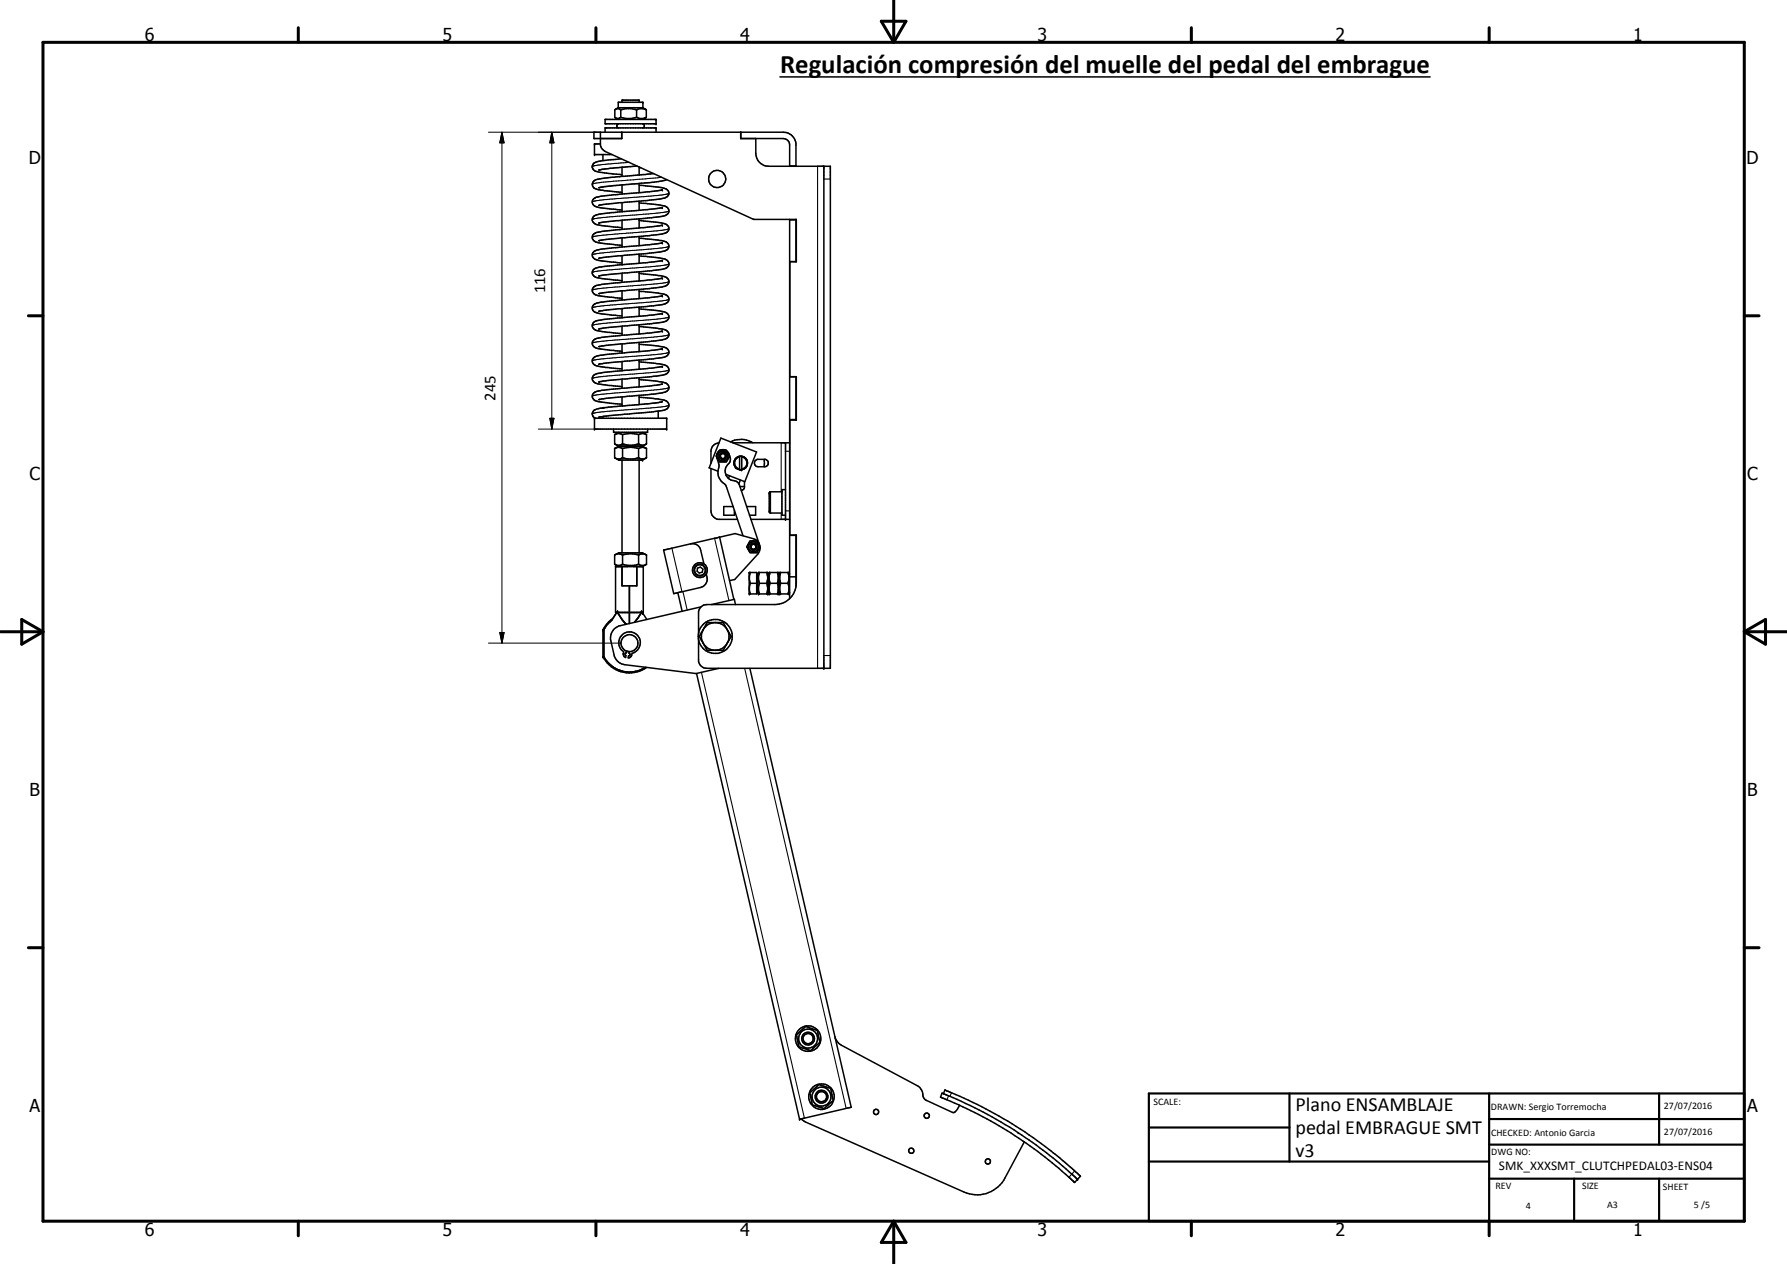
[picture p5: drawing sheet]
<svg xmlns="http://www.w3.org/2000/svg" width="420mm" height="297mm" viewBox="0 0 420 297" stroke-linecap="round" stroke-linejoin="round" font-family="sans-serif">
<g fill="none" stroke="#000" stroke-width=".35">
<path d="M183.4 18.1h152.8M141.2 31.1l.1 3.3 .3 .6 .7 .6 34.9 16h10v9.9h-1.5M141.2 33.8h-1.4v2.5h4.1M141.8 36.3v1.5M142.3 28.1h12v1h-12zM142.3 31.1v-1h12v1M144.8 27.7l.6 .4M145.4 29.1a.5 .5 0 0 0-.4 .5 .5 .5 0 0 0 .5 .5M145.4 25.3v-1.3h5.8v1.3M145.4 25.3h5.8M145.4 25.3l-.6 .4M146 25.8a.95 .95 0 0 0-1.4 0v1.8a.93 .93 0 0 0 1.4 0"/>
<path d="M146 25.8a5.7 5.7 0 0 1 3.7 0M146 27.6a5.7 5.7 0 0 0 3.7 0M146 25.8v1.8M146.1 37.3l-3.1 .3a6.3 6.3 0 0 0-3.5 .9l-.2 .3a1.13 1.13 0 0 0 1 1.5l6 .8M146.2 31.1v1.5h-6.6v-1.5h44.6a3 3 0 0 1 2.9 2.6v5.4M146.3 24v-.5h4v.5M146.3 39.3v2.1M149.7 25.8a2.26 2.26 0 0 1 2.3 0M149.7 27.6a2.26 2.26 0 0 0 2.3 0M149.7 25.8v1.8M149.8 39l-6.2 .5-2.8 .5M150.3 39.2v1.9"/>
<path d="M150.3 39.4h.4M151.2 25.3l.8 .5M151.2 29.1l.3 .5-.2 .4-.3 .1M152 27.6l-.8 .5M152 25.8v1.8M174.1 31.1v1.5h10.1l.8 .2a1.52 1.52 0 0 1 .7 1.3v5M177.7 32.6v3.5a3 3 0 0 0 3 3h14.5v118h-29a1.98 1.98 0 0 1-2-1.7v-5.2M185.7 39h1.4M193.7 39.1v118M146.3 43.5v2.1M146.3 47.6v2.2M146.3 51.7v2.2"/>
<path d="M146.3 55.9v2.1M150.3 43.1v2.2M150.3 47.3v2.1M150.3 51.4v2.2M150.3 55.6v2.1M150.3 59.7v2.2M150.3 43.6l5.1 .5a1.54 1.54 0 0 1 1.8 1.7 3.7 3.7 0 0 1-3.2 1.1l-8.7 .8-4.5 .6M150.3 47.7l3.8 .3a4.7 4.7 0 0 1 2.9 .9 1.23 1.23 0 0 1-1.1 1.9l-2.7 .4-8.4 .7-4 .5M150.3 51.8l4.8 .5a2.18 2.18 0 0 1 2.2 1.2 1.57 1.57 0 0 1-1.6 1.5l-14.9 1.6M150.3 56l5.1 .5a1.55 1.55 0 0 1 1.8 1.8l-.8 .7-1 .2-10.1 .9-4.5 .6M153.7 40.8l-12.9 1.3a1.28 1.28 0 0 0-1.3 .6 1.28 1.28 0 0 0 .1 1.5l1.7 .5 5 .5M155.6 48.8l-14.8 1.5a1.33 1.33 0 0 0-1.3 1.9 4.7 4.7 0 0 0 2.9 .9l3.9 .4"/>
<path d="M155.6 48.8h.1M155.7 57.1l-3.1 .4-11.5 1.1a2.23 2.23 0 0 0-1.8 1.1 1.64 1.64 0 0 0 1.8 1.6l5.2 .5M155.7 44.6l-3.1 .5-11.5 1a2 2 0 0 0-1.8 1.1 1.64 1.64 0 0 0 1.8 1.6l5.2 .6M155.7 52.9l-4 .6-5.4 .4a26.7 26.7 0 0 0-6.4 .9 1.19 1.19 0 0 0-.6 1.4 1.19 1.19 0 0 0 1.3 .8l5.7 .7M155.7 48.8h-.1M156.7 42.2l-2.8 .6-9.5 .8-3.6 .5M185.7 51.6v89.1M185.7 51.7h1.4M187.1 51.6v9.9M140.9 64.8v.1M146.3 60.1v2.1M146.3 64.2v2.1"/>
<path d="M146.3 68.4v2.1M146.3 72.5v2.2M146.3 76.7v2.1M150.3 63.9v2.1M150.3 68v2.1M150.3 72.2v2.1M150.3 76.3v2.2M150.3 60.1l4.8 .5a2.18 2.18 0 0 1 2.2 1.2 1.49 1.49 0 0 1-1.6 1.5l-14.9 1.6M150.3 64.3l4.8 .5a2.11 2.11 0 0 1 2.2 1.2 1.57 1.57 0 0 1-1.6 1.4l-14.9 1.6M150.3 68.5l4.5 .4a3.1 3.1 0 0 1 2.4 .9 1.38 1.38 0 0 1-1.5 1.8l-14.9 1.6M150.3 72.6l4.2 .4a3.2 3.2 0 0 1 2.7 1 1.38 1.38 0 0 1-1.5 1.7l-13.1 1.3-1.8 .3M150.3 76.8l4.8 .5a1.77 1.77 0 0 1 2.2 1.6 2.2 2.2 0 0 1-2.2 1.1l-14.3 1.4"/>
<path d="M155.6 69.6l-8.8 .9a26.4 26.4 0 0 0-6.9 .9 1.17 1.17 0 0 0-.5 1.4 1.17 1.17 0 0 0 1.2 .8l5.7 .7M155.6 61.3l-14.2 1.4a2.27 2.27 0 0 0-2.1 1.1 1.67 1.67 0 0 0 1.8 1.6l5.2 .6M155.6 73.7l-2.1 .3-11.7 1.1a2.63 2.63 0 0 0-2.5 1.2 1.67 1.67 0 0 0 1.8 1.6l5.2 .5M155.6 73.7h.1M155.6 61.3h.1M155.6 69.5v.1M155.7 77.8l-2.6 .4-12 1.2a1.7 1.7 0 0 0-1.8 1.5 2.19 2.19 0 0 0 2.1 1.1l4.9 .5M155.7 65.4l-2.6 .4-6.8 .5a26.7 26.7 0 0 0-6.4 1 1.19 1.19 0 0 0-.6 1.4 1.19 1.19 0 0 0 1.3 .8l5.7 .6M155.7 73.7h-.1M155.7 69.5l-.1 .1M155.7 61.2l-.1 .1M139.8 98.3h16.9v2.5h-16.9z"/>
<path d="M140.9 89.7h.1M140.9 89.7l-.1 .1M141 93.9h-.1M141.8 97.9v.4M142.1 95.8l-.3 .1M146.3 80.8v2.2M146.3 85v2.1M146.3 89.1v2.1M146.3 93.3v2.1M150.3 80.5v2.1M150.3 84.6v2.2M150.3 88.8v2.1"/>
<path d="M150.3 92.9v2.2M150.3 80.9l4.5 .4a2.92 2.92 0 0 1 2.4 1 1.38 1.38 0 0 1-1.5 1.7l-14.9 1.6M150.3 85l4.5 .5a2.92 2.92 0 0 1 2.4 1 1.38 1.38 0 0 1-1.5 1.7l-14.8 1.5M150.3 89.2l4.8 .5a1.77 1.77 0 0 1 2.2 1.6 2.2 2.2 0 0 1-2.2 1.1l-14.3 1.5M150.3 93.3a20.9 20.9 0 0 1 6.5 1 1.26 1.26 0 0 1 .2 1.5 1.26 1.26 0 0 1-1.3 .7l-14.9 1.5M154.8 96.6v1.7M155.6 82l-1.7 .3-7.1 .6a26.4 26.4 0 0 0-6.9 1 1.16 1.16 0 0 0-.6 1.3 1.16 1.16 0 0 0 1.3 .8l5.7 .7M155.6 82h.1M155.7 94.4l-1.8 .3-5.5 .5a37.3 37.3 0 0 0-8.5 1.1 1.08 1.08 0 0 0-.6 1 1.08 1.08 0 0 0 .7 1M155.7 94.4h.1M155.7 90.3l-2.6 .4-12 1.1a1.7 1.7 0 0 0-1.8 1.5 2.01 2.01 0 0 0 2.1 1.2l4.9 .5M155.7 86.1l-2.2 .4-12.1 1.1a2.2 2.2 0 0 0-2.1 1.1 1.77 1.77 0 0 0 2.1 1.6l4.9 .5"/>
<path d="M155.7 82h-.1M185.7 88.6h1.4M185.7 98.6h1.4M185.7 88.5h1.5v10.2h-1.5M187.1 88.5v10.2M144.3 100.8v.8h8v-.8M144.5 102.2v2.1M144.5 105.4v2.2M144.5 107.6l.9 .5h5.7l.9-.5M144.5 107.6a1.55 1.55 0 0 0 1.9 0M144.5 105.4a1.76 1.76 0 0 1 1.9 0M144.5 104.3a1.55 1.55 0 0 0 1.9 0"/>
<path d="M144.5 102.2a1.76 1.76 0 0 1 1.9 0M144.5 104.3l.9 .6M145.4 104.9h5.7M145.4 104.9l-.9 .5M145.4 101.6l-.9 .6M146.3 108.1v21.8M146.4 102.2v2.1M146.4 105.4v2.2M146.4 107.6a5.8 5.8 0 0 0 3.7 0M146.4 104.3a5.4 5.4 0 0 0 3.7 0M146.4 105.4a6.1 6.1 0 0 1 3.7 0M146.4 102.2a6.1 6.1 0 0 1 3.7 0"/>
<path d="M150.1 102.2v2.1M150.1 105.4v2.2M150.1 107.6a1.55 1.55 0 0 0 1.9 0M150.1 105.4a1.76 1.76 0 0 1 1.9 0M150.1 104.3a1.45 1.45 0 0 0 1.9 0M150.1 102.2a1.76 1.76 0 0 1 1.9 0M150.3 108.1v21.8M151.1 104.9l.9 .5M151.1 101.6l.9 .6M152 102.2v2.1M152 105.4v2.2M152 104.3l-.9 .6"/>
<path d="M167.2 110.1v10a2.07 2.07 0 0 0 1.6 1.9h4.6M168.5 107.4l.6 2.1a3.5 3.5 0 0 0 1.5 4.5l4.1 11.9M168.8 110.7l-2.1-.8 2.8-6.9 8.4 3.2-2.8 7-4.5-1.7M169.1 106l-.6 1M169.1 104.1a1.99 1.99 0 0 0-1.9 1.9v2.9M169.1 106l-.6 1v.4M169.1 106l.1-.2h1.6l.1 .2M169.4 105.8l.4-.1 .8 .1M170.5 106.6l.2 .4M170.8 106l.5 .5 .2 .6M170.9 106l.7 1.2M171.3 112.4l.9 .5a1.62 1.62 0 0 1 1.5 .8"/>
<path d="M171.5 111.8l-.2 .6M171.6 107.2l-.8 1.3h-1.6l-.7-1.1M171.6 107.2a1.66 1.66 0 0 1-.6 2.1 2.26 2.26 0 0 0 .3 3.1M171.7 103.8a5.3 5.3 0 0 1 5.3 .3M172.3 104.1h13.4M172.4 119h-2.2v2.1h2.5v-1.2M172.6 108.7a1.61 1.61 0 0 0 1.3 1.7M172.8 108l-.2 .6M172.9 107.8a1.63 1.63 0 0 0 1 2.6M173.7 113.7l4.8 14M173.9 107.2h.5M173.9 110.4h.3"/>
<path d="M173.9 107.4a1.47 1.47 0 0 0-1.2 1.4 1.47 1.47 0 0 0 1.2 1.4M173.9 107.2v3.2M173.9 107.2l-1 .6M174 107.2l-1.1 .6M174.1 112.8l-.4 .9M174.3 107.2l.3 .1M174.4 107.2l.5 .2 .5 .3 .3 .6M174.4 107.2v3.2M174.4 110.4h-.3M174.4 107.4a1.46 1.46 0 0 1 1.2 1.4 1.46 1.46 0 0 1-1.2 1.4M174.5 110.4h-.3M174.7 107.3a1.56 1.56 0 0 1 .9 2.2"/>
<path d="M174.8 110.3l-.4 .1M175 113.2v1.4l-.2 .4-.5 .3M175 114.3h-1M175.4 109.8l-.7 .5M175.5 119h2.2v2.1h-1.5M175.7 108.4v.6M175.7 109.2l-.7 1M177.6 108.2l.4-.3h2a.88 .88 0 0 1 .6 1 .88 .88 0 0 1-.8 .8h-1.5a.87 .87 0 0 1-.9-.5 .87 .87 0 0 1 .2-1zM179.7 107.9v1.8M183.8 115.6h-2.8l-.1 .1v4.7l.3 .2h2.6M184.7 115.1h-.9v6h.9M184.7 104.1v17.9"/>
<path d="M144.5 130.4v2.2M144.5 130.4l.9-.5h5.7l.9 .5M144.5 130.4a1.76 1.76 0 0 1 1.9 0M144.5 132.6l.7 .3 .7-.1 .5-.2M144.5 132.6l.9 .5M146.3 133.1v4.6h3.4v-4.6M146.4 130.4a6.1 6.1 0 0 1 3.7 0M146.4 132.6l1.4 .3 1.4-.1 .9-.2M146.4 130.4v2.2M148 137.7v8.8M150.1 130.4a1.76 1.76 0 0 1 1.9 0M150.1 132.6l.8 .3 .6-.1 .5-.2"/>
<path d="M150.1 130.4v2.2M152 132.6l-.9 .5M152 130.4v2.2M159.4 139.3l1 4.4M162.4 127.8a1.96 1.96 0 0 1 2.3 1.5l.8 3.2M162.4 127.8l-6.4 1.5 2.4 10.2 6.3-1.5a2.21 2.21 0 0 0 1.4-3.1M164 133.5l.7-.2 .6 .4-.2 .8-.7 .2-.5-.5zM169.2 126.2l-6.8 1.6M169.2 126.2h.1M169.2 126.2l3.6-.8 4.4 1.2a1.99 1.99 0 0 1 1.4 1.8M169.2 126.2l3.3 14.6M176.2 134.5h1.7v5.1h-1.7z"/>
<path d="M176.2 136.1l.2 1M176.2 138.6l.2 1M176.3 127.1h1.7l.3 .5a1.23 1.23 0 0 1-.2 1.9l-.1 .4h-1.7l-.8-1.4zM176.4 134.5l-.2 1M176.4 137.1l-.2 .9M176.4 137.1h1.5M176.6 122h9.1M177.3 127.8a.75 .75 0 0 0-.9 .8 .75 .75 0 0 0 1.1 .6 .75 .75 0 0 0 .2-1.3M177.3 127.8l.4 .1M177.9 134.9h.3M177.9 139.2h.3M178.2 134.9l.1-.4h2.2l.2 .4"/>
<path d="M178.2 139.2l.1 .4h2.2l.2-.4M178.2 134.9v4.3M178.6 137.1h1.7M178.6 137.1l-.3 .9 .3 1.6M178.6 134.5l-.3 1 .3 1.6M178.7 128.6l-.1 1-.4 .6-5.4 6-1.3 .2M180.3 134.5l.2 1-.2 1.6M180.3 137.1l.2 .9-.2 1.6M180.7 134.9l.1-.4h2.2l.2 .4M180.7 139.2l.1 .4h2.2l.2-.4M180.7 134.9v4.3M181 137.1h1.8"/>
<path d="M181 137.1l-.2 .9 .2 1.6M181 134.5l-.2 1 .2 1.6M182.8 134.5a3.9 3.9 0 0 1 0 2.6M182.8 137.1l.2 1.2-.2 1.3M183.2 134.9l.1-.4h2.2l.2 .4M183.2 139.2l.1 .4h2.2l.2-.4M183.2 134.9v4.3M183.5 137.1h1.7M183.5 137.1l-.2 .9 .2 1.6M183.5 134.5l-.2 1 .2 1.6M185.2 134.5l.3 1-.3 1.6M185.2 137.1l.3 .9-.3 1.6"/>
<path d="M185.7 125.8h1.4M185.7 135.6h1.5M185.7 125.7h1.5v11.4a5 5 0 0 1-5 5h-16a1.98 1.98 0 0 0-2 1.6v5.2M187.1 125.7v12.1M141.8 148v6.3M141.8 148h.2M141.8 154.3h.2M141.8 154.3a7 7 0 0 0 10.2 2.5M142 148v6.3M142 154.3a6.8 6.8 0 0 0 9.8 2.5M144.1 145.3l-1.3 1.2-1 1.5M145 143.9h-.3v-10.8h6.5v10.8"/>
<path d="M145.2 143.9h5.6M145.2 143.9v-.3l-1.4 2.2-.9 .8-.9 1.4M145.2 143.9l1.2 1.9M146.4 145.8l.4 .4M146.8 146.2l.5 .5M147.9 153.1v.4l.2 .2v.3l-.3 .1-.1 .5 .7-.3 .2-.8a2.54 2.54 0 0 0 1.7-3.7 2.54 2.54 0 0 0-4-.6 2.54 2.54 0 0 0 .3 4l-.1 .5 .1 .4 .5 .4 .1-.4-.2-.2v-.4l.3-.1 .1-.4 .5 .2M150.8 143.6l1.3 2M150.8 143.6v.3M150.8 143.9l-1.6 2.3M150.8 143.6l.2 .3M151 143.9h.2M151 143.9l.2 .2v-.2"/>
<path d="M163.8 158.3l24.2 104.7 .4-.1M164.8 142.6l-18.9 4.4a2.98 2.98 0 0 0-2.3 3.6l.8 3.3a2.99 2.99 0 0 0 2.5 2.3l16.7 2.1 5.4-1.2M165.6 147.6l-1.2 2 1.2 2M165.6 147.6l.7-1.3h3.7l.8 1.3M165.6 151.6l.7 1.2h3.7l.8-1.2M165.6 147.6a3.3 3.3 0 0 1 5.2 0M165.6 147.6a3.2 3.2 0 0 0 0 4M165.6 151.6a3.3 3.3 0 0 0 5.2 0M167.3 142.1l5.4-1.3 .2 1.3M170.8 147.6l.2 .4M171 148l.9 1.6-.9 1.6M171 148a3.1 3.1 0 0 1 0 3.2"/>
<path d="M171 151.2l-.2 .4M176.3 157.1l23.8 103.1-11.7 2.7M187.3 243.2l2.1-2 2.8 .9 .4 2.1a.8 .8 0 0 1-.4 1.3l-1 .9a.77 .77 0 0 1-1.3 .3l-2-.7zM190.4 256.8l2.2-1.9 2.7 .9 .6 2.8-1.6 1.4a.76 .76 0 0 1-1.3 .3l-2-.7zM196.3 243.6a2.96 2.96 0 0 0 1.5 2l17.9 9.5a2.63 2.63 0 0 1 1.3 2.5l.6 .9 6.3 2.9h.5l1.2-1.6M221.8 257l.4-.8 .8 .3 6.8 3 5.1 2.8a104.6 104.6 0 0 1 17.1 12.3l2 1.8-.6 .7M221.9 257l-.4-.1-.4 .9 .5 .3a97.5 97.5 0 0 1 19.7 10.6l6.1 4.6 5.2 4.5 .8-.7M221.9 257a100.3 100.3 0 0 1 30.9 19.6l.6 .5M188.4 262.9l.9 .8 37.3 16.4a7.4 7.4 0 0 0 9.7-3.3l4.5-8.4M252.6 277.8v.1"/>
<circle cx="168.6" cy="42" r="2.01"/>
<circle cx="170" cy="107.2" r=".6"/>
<circle cx="170" cy="107.2" r="1.16"/>
<circle cx="170" cy="107.2" r=".76"/>
<circle cx="164.6" cy="134" r="1.38"/>
<circle cx="164.6" cy="134" r="1.75"/>
<circle cx="177.1" cy="128.5" r="1.16"/>
<circle cx="177.2" cy="128.5" r=".6"/>
<circle cx="148" cy="151.2" r="1.98"/>
<circle cx="168.2" cy="149.5" r="4"/>
<circle cx="190" cy="244.1" r="2.22"/>
<circle cx="190" cy="244.1" r="1.2"/>
<circle cx="190" cy="244.1" r="3"/>
<circle cx="190" cy="244.1" r="1.51"/>
<circle cx="193.1" cy="257.7" r="1.2"/>
<circle cx="193.1" cy="257.7" r="2.24"/>
<circle cx="193.2" cy="257.7" r="3"/>
<circle cx="193.2" cy="257.7" r="1.5"/>
<circle cx="206" cy="261.3" r=".62"/>
<circle cx="214.2" cy="270.4" r=".6"/>
<circle cx="217.9" cy="262.2" r=".62"/>
<circle cx="232.3" cy="272.9" r=".61"/>
</g>
<g fill="none" stroke="#000" stroke-width=".25">
<path d="M139.3 39.2h.1M147.9 38.1l-7.2 .7-1.4 .4M192.2 39.1v118M139.3 51.6h.1M139.3 55.8h.1M155.6 41.7l-8 .6a44.6 44.6 0 0 0-8.3 1M157.2 57.9l-2.9 .5-13.3 1.1-1.7 .4M157.2 57.9h.1M157.3 53.7h.1M157.3 49.6h.1M157.3 45.4l-.3 .2-1.5 .2-13.3 1.1-2.1 .3-.8 .3M157.3 57.8v.1"/>
<path d="M157.3 53.7l-.7 .3-2.3 .3-10.3 .8a15.7 15.7 0 0 0-4.7 .7M157.3 49.6l-.7 .2-2.6 .4-9.2 .6a18.7 18.7 0 0 0-5.5 .8M193.7 42.1h1.5M139.3 64.1h.1M139.3 76.5h.1M157.2 70.4l-2.9 .5-11 .9a10.3 10.3 0 0 0-4 .6M157.2 78.7l-.8 .2-2.8 .3-12 1-1.8 .2-.5 .3M157.2 78.7h.1M157.2 70.4h.1M157.3 74.5h.1M157.3 66.2h.1M157.3 62h.1"/>
<path d="M157.3 66.2a37.6 37.6 0 0 1-7.7 .9l-5.9 .5a11.4 11.4 0 0 0-4.4 .6M157.3 74.5l-1.1 .3-2.2 .3-12.1 .9-2 .2-.6 .3M157.3 70.3v.1M157.3 78.6v.1M157.3 62l-2.1 .5-11.5 .9a13.4 13.4 0 0 0-4.4 .7M139.3 84.8h.1M139.3 93.1h.1M157.2 95.2l-1 .3-2.2 .3-12.4 1-2 .3-.3 .2M157.2 95.2h.1M157.2 91.1l-2.3 .5-13.3 1-2.3 .5M157.2 91.1h.1M157.2 82.8l-3.2 .6-12.4 .9-2.3 .5"/>
<path d="M157.2 82.8h.1M157.3 86.9h.1M157.3 86.9l-1.1 .3-2.2 .3-12.1 .9-2.3 .4-.3 .2M157.3 82.8h.1M157.3 91.1h.1M181.2 115.6v5M183.7 104.1v11.5M184.7 106h1M158 128.8l2.3 10.3M160.6 139l1 4.4M168 126.5l3.4 14.6M183.7 120.6v1.4"/>
<path d="M184.7 120.1h1M164.9 158l24.2 104.8M175.1 157.1l23.9 103.4M193.7 154.1h1.5M223 257.5l-.4 .9M223.7 256.8l-.4 .9M239.4 266.2h.1M252.7 275.2l-1.4 1.4"/>
<circle cx="164.6" cy="134" r="1.22"/>
</g>
<g fill="#000">
<circle cx="139.8" cy="36.3" r=".18"/>
<circle cx="139.8" cy="33.8" r=".18"/>
<circle cx="151.2" cy="24" r=".18"/>
<circle cx="151.2" cy="25.3" r=".18"/>
<circle cx="154.3" cy="28.1" r=".18"/>
<circle cx="154.3" cy="30.1" r=".18"/>
<circle cx="154.3" cy="29.1" r=".18"/>
<circle cx="193.7" cy="39.1" r=".18"/>
<circle cx="155.7" cy="52.9" r=".18"/>
<circle cx="155.7" cy="48.8" r=".18"/>
<circle cx="155.7" cy="44.6" r=".18"/>
<circle cx="155.7" cy="57.1" r=".18"/>
<circle cx="155.7" cy="65.4" r=".18"/>
<circle cx="155.7" cy="61.2" r=".18"/>
<circle cx="155.7" cy="77.8" r=".18"/>
<circle cx="155.7" cy="69.5" r=".18"/>
<circle cx="155.7" cy="73.7" r=".18"/>
<circle cx="139.8" cy="98.3" r=".18"/>
<circle cx="155.7" cy="86.1" r=".18"/>
<circle cx="155.7" cy="82" r=".18"/>
<circle cx="156.7" cy="98.3" r=".18"/>
<circle cx="139.8" cy="100.8" r=".18"/>
<circle cx="151.1" cy="104.9" r=".18"/>
<circle cx="151.1" cy="108.1" r=".18"/>
<circle cx="156.7" cy="100.8" r=".18"/>
<circle cx="173" cy="109.9" r=".18"/>
<circle cx="174.4" cy="110.4" r=".18"/>
<circle cx="180.9" cy="115.9" r=".18"/>
<circle cx="151.1" cy="129.9" r=".18"/>
<circle cx="176.2" cy="134.5" r=".18"/>
<circle cx="176.2" cy="139.6" r=".18"/>
<circle cx="178.2" cy="134.9" r=".18"/>
<circle cx="178.2" cy="139.2" r=".18"/>
<circle cx="178.3" cy="139.6" r=".18"/>
<circle cx="178.3" cy="134.5" r=".18"/>
<circle cx="180.5" cy="139.6" r=".18"/>
<circle cx="180.5" cy="134.5" r=".18"/>
<circle cx="180.7" cy="134.9" r=".18"/>
<circle cx="180.7" cy="139.2" r=".18"/>
<circle cx="180.8" cy="134.5" r=".18"/>
<circle cx="180.8" cy="139.6" r=".18"/>
<circle cx="183" cy="134.5" r=".18"/>
<circle cx="183" cy="139.6" r=".18"/>
<circle cx="183.2" cy="139.2" r=".18"/>
<circle cx="183.2" cy="134.9" r=".18"/>
<circle cx="183.3" cy="134.5" r=".18"/>
<circle cx="183.3" cy="139.6" r=".18"/>
<circle cx="184.7" cy="122" r=".18"/>
<circle cx="185.5" cy="134.5" r=".18"/>
<circle cx="185.5" cy="139.6" r=".18"/>
<circle cx="141.8" cy="148" r=".18"/>
<circle cx="141.8" cy="154.3" r=".18"/>
<circle cx="151.2" cy="144.1" r=".18"/>
<circle cx="193.7" cy="157.1" r=".18"/>
<circle cx="188" cy="263" r=".18"/>
<circle cx="253.3" cy="277.1" r=".18"/>
<circle cx="253.4" cy="277.1" r=".18"/>
</g>
<g fill="none" stroke="#000" stroke-width=".71">
<path d="M10.1 9.9h400v277.1h-400zM70.1 6.5v3.4M140.1 6.5v3.4M207.2 5h5.8l-2.9 4.9zM210.1 0v9.9M280.1 6.5v3.4M350.1 6.5v3.4M6.7 74.2h3.4M410.1 74.2h3.5M.1 148.5h10M5.1 145.6l5 2.9-5 2.9zM410.1 148.5h10"/>
<path d="M410.1 148.5l5-2.9v5.8zM6.7 222.7h3.4M410.1 222.7h3.5M70.1 287v3.4M140.1 287v3.4M210.1 287v10M210.1 287l2.9 5h-5.8zM280.1 287v3.4M350.1 287v3.4"/>
</g>
<path d="M270.1 257h140v30h-140zM303.2 257v16M350.1 257v30M390.1 257v12M270.1 265h33.1M270.1 273h80M350.1 277h60M350.1 269h60M350.1 263h60M370.1 277v10M390.1 277v10" fill="none" stroke="#000" stroke-width=".51"/>
<path d="M114.8 31.1h24.8M118 31.1l.5 2.5h-1zM118 31.1v120M129.7 31.1l.5 2.5h-.9zM129.7 31.1v69.7M129.3 98.3h.9l-.5 2.5zM126.6 100.8h13.2M114.8 151.1h31.2M117.5 148.6h1l-.5 2.5z" fill="none" stroke="#000" stroke-width=".24"/>
<path d="M118 31.1l.5 2.5h-1zM129.7 31.1l.5 2.5h-.9zM129.3 98.3h.9l-.5 2.5zM117.5 148.6h1l-.5 2.5z" fill="#000"/>
<text font-size="6.3" x="183.4" y="17.2">Regulación compresión del muelle del pedal del embrague</text>
<g font-size="4.7">
<text x="304.6" y="261.2">Plano ENSAMBLAJE</text>
<text x="304.6" y="266.6">pedal EMBRAGUE SMT</text>
<text x="304.6" y="272">v3</text>
</g>
<g font-size="4.2">
<text x="34" y="9.6">6</text>
<text x="104" y="9.6">5</text>
<text x="174" y="9.6">4</text>
<text x="244" y="9.6">3</text>
<text x="314" y="9.6">2</text>
<text x="384" y="9.6">1</text>
<text x="6.8" y="38.7">D</text>
<text x="410.6" y="38.7">D</text>
<text x="7" y="112.9">C</text>
<text x="410.8" y="112.9">C</text>
<text x="7" y="187.1">B</text>
<text x="410.8" y="187.1">B</text>
<text x="7" y="261.4">A</text>
<text x="410.8" y="261.4">A</text>
<text x="34" y="290.4">6</text>
<text x="104" y="290.4">5</text>
<text x="174" y="290.4">4</text>
<text x="244" y="290.4">3</text>
<text x="314" y="290.4">2</text>
<text x="384" y="290.4">1</text>
</g>
<g font-size="3.9">
<text x="128.2" y="69" transform="rotate(-90 128.2 69)">116</text>
<text x="116.5" y="94.1" transform="rotate(-90 116.5 94.1)">245</text>
</g>
<text font-size="3.1" x="352.4" y="275">SMK_XXXSMT_CLUTCHPEDAL03-ENS04</text>
<g font-size="2.4">
<text x="271.2" y="259.7">SCALE:</text>
<text x="350.6" y="260.8">DRAWN: Sergio Torremocha</text>
<text x="391.2" y="260.6">27/07/2016</text>
<text x="350.6" y="267">CHECKED: Antonio Garcia</text>
<text x="391.2" y="266.7">27/07/2016</text>
<text x="350.6" y="271.4">DWG NO:</text>
<text x="351.6" y="279.3">REV</text>
<text x="372" y="279.4">SIZE</text>
<text x="391" y="279.6">SHEET</text>
<text x="358.7" y="284.1">4</text>
<text x="377.9" y="283.8">A3</text>
<text x="398.3" y="283.8">5 /5</text>
</g>
</svg>
